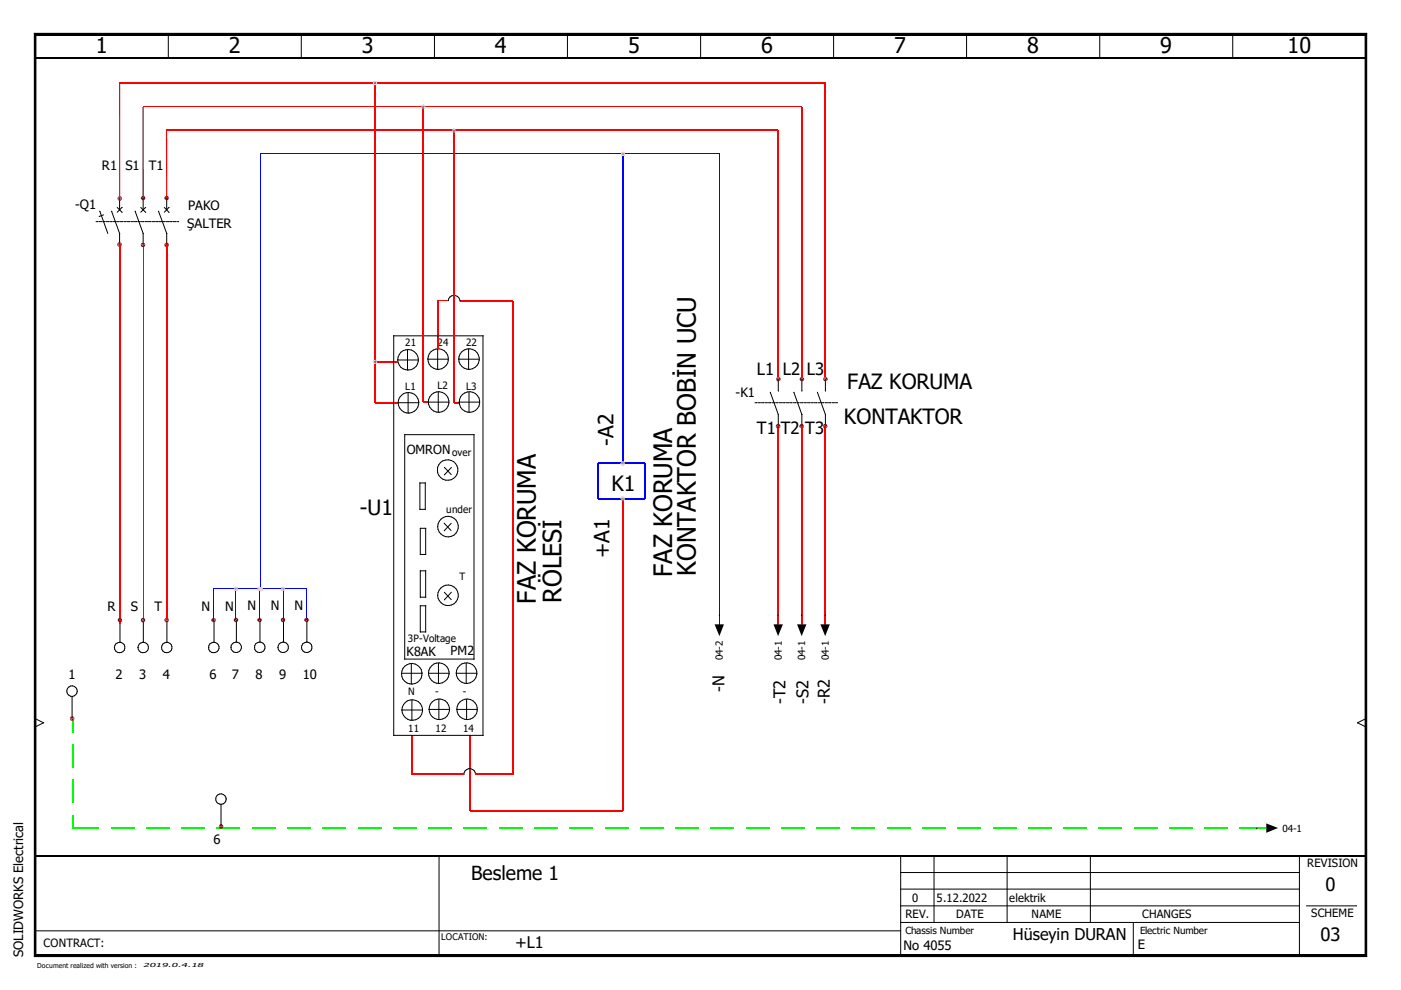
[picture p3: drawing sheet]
<svg xmlns="http://www.w3.org/2000/svg" width="297mm" height="210mm" viewBox="0 0 297 210" stroke-linecap="round" stroke-linejoin="round" font-family="sans-serif">
<path d="M.1 0h296.8v209.8h-296.8z" fill="none" stroke="#fff" stroke-width=".21"/>
<g fill="none" stroke="#000" stroke-width=".21">
<path d="M7.3 7.1l.3 .4zM7.3 7.1h282.5zM7.3 7.1v195.7zM7.3 7.1h282.5v195.7h-282.5zM7.6 7.5h281.8zM7.6 7.5v194.9zM7.6 7.5h281.8v194.9h-281.8zM35.7 7.2v5M63.9 7.2v5M92.2 7.2l-.1 5M120.4 7.2l-.1 5M148.6 7.2l-.1 5"/>
<path d="M176.8 7.2l-.1 5M205 7.2l-.1 5M233.2 7.2v5M261.4 7.2v5M289.4 7.5v194.9zM289.8 7.1l-.4 .4zM289.8 7.1v195.7zM20.4 47h.4M21 47h.5M21.2 44.8l1.7 4.7M21.8 47h.5M22 45.6l-.9 .3"/>
<path d="M22.5 47h.5M23.2 47h.6M23.7 44.8l1.7 4.7M24 47h.5M24.7 47h.6M24.8 44l1.1 1M25.4 49.5h.1M25.4 42v2.5M25.4 49.5v2.5M25.5 47h.5M25.9 44l-1.1 1M26.2 47h.6"/>
<path d="M27 47h.5M27.7 47h.6M28.5 47h.5M28.7 44.8l1.6 4.7M28.7 44.8h.1M29.2 47h.6M29.8 44l1.1 1M30 47h.5M30.3 42v2.5M30.3 49.5v2.5M30.3 49.5h.1M30.3 44.5h.1"/>
<path d="M30.7 47h.6M30.9 44l-1.1 1M31.5 47h.5M32.2 47h.6M33 47h.5M33.7 44.8l1.6 4.7M33.7 47h.5M34.5 47h.5M34.8 44l1 1M35.2 47h.6M35.3 49.5h.1M35.3 42l.1 2.5"/>
<path d="M35.3 49.5v2.5M35.8 44h.1M35.8 45h.1M35.8 44l-1 1M35.9 47h.6M36.7 47h.6M37.5 47h.4M97.3 76.1h.1M97.3 76.2h4.3M99.4 74v4.3M97.4 85.3h4.3M24.3 137.3h.1"/>
<path d="M25.4 131.7l.1 4.4M29.2 137.3h.1M30.4 131.7v4.4M34.2 137.3h.1M35.4 136.1h.1M35.4 131.7v4.4M44.2 137.3h.1M45.4 131.7v4.4M7.4 154.1h.1M7.4 152.4l1.8 .8M9.2 153.2l-1.8 .9M9.2 153.2h.1"/>
<path d="M287.8 153.2h.1M287.8 153.2l1.8 .9M289.6 154.1h.1M289.6 152.4l-1.8 .8M46.9 170.6v4.4M48 169.4h.1M7.4 197.4h183.6M93.1 181.5v21.1M191 195.6h84.5M191 192.1h84.5M191 188.5h84.5M191 185h84.5"/>
<path d="M191 181.5v21.1M198.1 181.5l-.1 14.1M213.6 181.5l-.1 14.1M231.2 181.5v14.1M240.3 195.6v7M275.5 181.5h.1M275.5 181.5v21.1M277 192.1h10.6M7.3 202.8h282.5zM7.6 202.4l-.3 .4zM7.6 202.4h281.8zM289.4 202.4l.4 .4z"/>
<circle cx="99.5" cy="76.1" r="2.18"/>
<circle cx="25.4" cy="137.3" r="1.11"/>
<circle cx="30.4" cy="137.3" r="1.11"/>
<circle cx="35.4" cy="137.3" r="1.11"/>
<circle cx="45.3" cy="137.3" r="1.11"/>
<circle cx="46.9" cy="169.4" r="1.11"/>
</g>
<path d="M7.3 7.3h282.5M7.3 202.6h282.5" fill="none" stroke="#000" stroke-width=".38"/>
<path d="M7.3 7.1l.3 .4zM289.8 7.1l-.4 .4zM7.6 202.4l-.3 .4zM289.4 202.4l.4 .4z" fill="#000"/>
<path d="M7.4 7.1v195.7M7.4 12.2h282.2M289.6 7.1v195.7M7.4 181.5h282.2" fill="none" stroke="#000" stroke-width=".34"/>
<path d="M25.4 17.7v24.4M30.3 22.6v19.4M25.4 51.8v80.6M35.3 51.9v79.6M97.5 63.9h11.2" fill="none" stroke="#f00" stroke-width=".25"/>
<path d="M35.3 27.6v14.4" fill="none" stroke="#f00" stroke-width=".3"/>
<path d="M132.1 32.6h-76.8v92.3M45.3 124.9v6.6" fill="none" stroke="#00f" stroke-width=".21"/>
<path d="M30.3 51.9v79.6" fill="none" stroke="#f00" stroke-width=".21"/>
<path d="M96.2 85.2h1.2v.3h-1.2z" fill-rule="evenodd" fill="#f00"/>
<g fill="none" stroke="#000" stroke-width=".21">
<path d="M84.3 76.3h.1M84.3 76.3h4.4M86.4 74.1v4.3M90.7 76.1h.1M90.7 76.2h4.4M92.8 74v4.3M92.8 78.3h.1M102.4 71.2v84.7M84.4 85.4h4.4M90.8 85.3h4.4M94.3 99.1l1.4 1.5M95.7 99.1l-1.4 1.6"/>
<path d="M97.4 85.3h.1M99.4 83.1l.1 4.3M100.5 92.2v47.5M90.2 102.4v5.6M90.2 102.4h-1.2v5.6h1.2M96.7 142.7h.1M96.8 142.7h4.3M96.9 150.4h4.3M96.9 150.4h.1M98.8 140.6l.1 4.3M98.9 148.3l.1 4.3M98.4 164.2a1.23 1.23 0 0 1 1.2-1.2 1.23 1.23 0 0 1 1.2 1.2"/>
<circle cx="86.5" cy="76.3" r="2.18"/>
<circle cx="92.9" cy="76.1" r="2.18"/>
<circle cx="99.5" cy="85.2" r="2.18"/>
<circle cx="98.9" cy="142.7" r="2.19"/>
<circle cx="99" cy="150.4" r="2.18"/>
</g>
<path d="M79.5 76.7h4.9M92.8 63.7v10.3M108.7 63.9v100.3h-7.9M132 105.7v66.2h-32.4v-16" fill="none" stroke="#f00" stroke-width=".25"/>
<path d="M92.8 63.7h2.2" fill="none" stroke="#f00" stroke-width=".21"/>
<path d="M89.7 85.1h1.1v.2h-1.1z" fill-rule="evenodd" fill="#f00"/>
<path d="M25.4 17.7h149.6M79.5 17.6v67.8h4.9M35.3 27.6h129.7M89.7 22.6v62.6M96.2 27.7v57.6M87.5 155.9v8.3h10.8" fill="none" stroke="#f00" stroke-width=".25"/>
<g fill="none" stroke="#000" stroke-width=".21">
<path d="M95.1 63.8a1.02 1.02 0 0 1 1-1.1 1.25 1.25 0 0 1 1.4 1.2M102.4 71.2h-18.9v84.7h18.9M84.4 85.4h.1M86.5 83.2l.1 4.3M90.8 85.3h.1M92.7 99.7h.1M92.9 83.1l.1 4.3M100.5 92.2h-14.7v47.5h14.7M160.1 85.4h.3M160.7 85.4h.5M161.4 85.4h.6M162.2 85.4h.5"/>
<path d="M162.9 85.4h.5M163.4 83.2l1.6 4.7M163.7 85.4h.5M164.4 85.4h.5M165 80.4l.1 2.5M165 87.9v2.5M165 87.9h.1M165.1 85.4h.6M165.9 85.4h.6M166.7 85.4h.5M167.4 85.4h.5M168.1 85.4h.6"/>
<path d="M168.4 83.2l1.6 4.7M168.9 85.4h.5M169.6 85.4h.6M170 87.9h.1M170 80.4v2.5M170 87.9v2.5M170.4 85.4h.5M171.2 85.4h.5M171.9 85.4h.5M172.6 85.4h.6M173.3 83.2h.1M173.3 83.2l1.7 4.7"/>
<path d="M173.4 85.4h.5M174.1 85.4h.6M174.9 85.4h.5M175 87.9h.1M175 82.9h.1M175 80.4v2.5M175 87.9v2.5M175.6 85.4h.5M176.4 85.4h.5M177.1 85.4h.4M89.1 112h1.2v5.6h-1.2zM92.8 111.7h.1"/>
<path d="M94.2 111l1.4 1.5M95.7 111l-1.5 1.5M89.1 121h1.2v5.6h-1.2zM89.1 128.4h1.2v5.6h-1.2zM92.8 126.2h.1M94.3 125.6l1.4 1.5M95.7 125.6l-1.4 1.6M85.1 142.9h.1M85.1 142.7h4.4M85.2 150.5h4.4M87.2 140.7v4.3M87.3 148.4v4.3"/>
<path d="M90.8 142.7h.1M90.8 142.7h4.4M91 150.4h4.3M91 150.4h.1M93 140.6v4.3M93 148.2l.1 4.3"/>
<circle cx="86.6" cy="85.4" r="2.19"/>
<circle cx="93" cy="85.2" r="2.18"/>
<circle cx="94.9" cy="99.7" r="2.17"/>
<circle cx="95" cy="111.7" r="2.18"/>
<circle cx="95" cy="126.2" r="2.19"/>
<circle cx="87.3" cy="142.9" r="2.17"/>
<circle cx="87.4" cy="150.5" r="2.19"/>
<circle cx="93" cy="142.7" r="2.18"/>
<circle cx="93.2" cy="150.4" r="2.18"/>
</g>
<path d="M132 32.6v65.7" fill="none" stroke="#00f" stroke-width=".25"/>
<path d="M30.3 22.7h139.7" fill="none" stroke="#f00" stroke-width=".21"/>
<path d="M50 124.9h5M50 124.8v6.6M55 124.8v6.6M60 124.8v6.6M60 124.9h5M65 124.8v6.6" fill="none" stroke="#00f" stroke-width=".21"/>
<path d="M55 124.8h.3v.2h-.3z" fill-rule="evenodd" fill="#00f"/>
<g fill="none" stroke="#000" stroke-width=".21">
<path d="M49 137.2h.1M50.1 136.1h.1M50.1 131.7v4.4M54 137.2h.1M55.1 131.7l.1 4.4M58.9 137.2h.1M60.1 131.7l.1 4.4M63.9 137.2h.1M65.1 131.7v4.4M152.5 130.4h.1M165 130.4h.1M170 130.4h.1"/>
<path d="M175 130.4h.1M15.3 147.7v4.4M16.4 146.6h.1M266.5 175.6h.1"/>
<circle cx="50.1" cy="137.2" r="1.11"/>
<circle cx="55.1" cy="137.2" r="1.11"/>
<circle cx="60" cy="137.2" r="1.11"/>
<circle cx="65" cy="137.2" r="1.11"/>
<circle cx="15.3" cy="146.6" r="1.11"/>
</g>
<path d="M132 32.6h20.5M152.5 32.6v99.8M45.3 124.9h4.7M55.3 124.9h4.7" fill="none" stroke="#00f" stroke-width=".21"/>
<path d="M175 17.7v62.3M165 27.6v52.4M170 22.6v57.4M165 90.4v42M170 90.4v42M175 90.4v42" fill="none" stroke="#f00" stroke-width=".25"/>
<path d="M151.5 132.4h2l-1 2.5zM164 132.4h2l-1 2.5zM169 132.4h2l-1 2.5zM173.9 132.4h2l-.9 2.5zM268.5 174.6l2.5 1-2.5 1z" fill="#000"/>
<g fill="none" stroke="#0f0" stroke-width=".25">
<path d="M15.4 152.6v2.7M15.4 157.8v5M15.4 165.3v5M15.4 172.8v2.8h5.6M23.5 175.6h5M31 175.6h4.9M38.4 175.6h5M45.9 175.6h5M53.4 175.6h5M60.9 175.6h5M68.4 175.6h5M75.9 175.6h5"/>
<path d="M83.3 175.6h5M90.8 175.6h5M98.3 175.6h5M105.8 175.6h4.9M113.2 175.6h5M120.7 175.6h5M128.2 175.6h5M135.7 175.6h5M143.2 175.6h5M150.7 175.6h5M158.2 175.6h4.9M165.6 175.6h5"/>
<path d="M173.1 175.6h5M180.6 175.6h4.9M188 175.6h5M195.5 175.6h5M203 175.6h5M210.5 175.6h5M218 175.6h5M225.5 175.6h5M233 175.6h4.9M240.4 175.6h5M247.9 175.6h5M255.4 175.6h5"/>
<path d="M262.8 175.6h5.7"/>
</g>
<path d="M126.8 98.3h9.9v7.4h-9.9z" fill="none" stroke="#00f" stroke-width=".25"/>
<g fill="#a50000">
<path d="M175 80.3l.3-.2 .2 .3z"/>
<path d="M175 79.9l.3 .2-.3 .2z"/>
<path d="M174.7 80.1l.3-.2v.4z"/>
<path d="M174.7 80.1l.3 .3h-.5z"/>
<path d="M174.5 80.4h.5l-.3 .3z"/>
<path d="M175 80.4v.5l-.3-.2z"/>
<path d="M175 80.4l.3 .3-.3 .2z"/>
<path d="M175 80.4h.5l-.2 .3z"/>
<path d="M175.3 90l.2 .4h-.5z"/>
<path d="M175 89.9l.3 .1-.3 .3z"/>
<path d="M174.6 90l.4-.1-.1 .4z"/>
<path d="M174.6 90l.3 .4h-.4z"/>
<path d="M174.5 90.4h.4l-.3 .3z"/>
<path d="M174.9 90.4l.1 .4-.4-.1z"/>
<path d="M175 90.4l.3 .3-.3 .1z"/>
<path d="M175 90.4h.5l-.2 .3z"/>
<path d="M170 80.3l.3-.2 .2 .3z"/>
<path d="M170 79.9l.3 .2-.3 .2z"/>
<path d="M169.7 80.1l.3-.2v.4z"/>
<path d="M169.7 80.1l.3 .3h-.5z"/>
<path d="M169.5 80.4h.5l-.3 .3z"/>
<path d="M170 80.4v.5l-.3-.2z"/>
<path d="M170 80.4l.3 .3-.3 .2z"/>
<path d="M170 80.4h.5l-.2 .3z"/>
<path d="M170.3 90l.2 .4h-.5z"/>
<path d="M170 89.9l.3 .1-.3 .3z"/>
<path d="M169.6 90l.4-.1-.1 .4z"/>
<path d="M169.6 90l.3 .4h-.4z"/>
<path d="M169.5 90.4h.4l-.3 .3z"/>
<path d="M169.9 90.4l.1 .4-.4-.1z"/>
<path d="M170 90.4l.3 .3-.3 .1z"/>
<path d="M170 90.4h.5l-.2 .3z"/>
<path d="M165.1 80.3l.3-.2 .1 .3z"/>
<path d="M165 79.9l.4 .2-.3 .2z"/>
<path d="M164.7 80.1l.3-.2v.4z"/>
<path d="M164.7 80.1l.3 .2-.5 .1z"/>
<path d="M164.5 80.4h.5l-.3 .3z"/>
<path d="M164.7 80.7l.3-.3v.5z"/>
<path d="M165 80.4l.4 .3-.4 .2z"/>
<path d="M165.1 80.4h.4l-.1 .3z"/>
<path d="M165 90.3l.4-.3 .1 .4z"/>
<path d="M165 89.9l.4 .1-.4 .3z"/>
<path d="M164.6 90l.4-.1-.1 .4z"/>
<path d="M164.6 90l.3 .4h-.4z"/>
<path d="M164.5 90.4h.4l-.3 .3z"/>
<path d="M164.9 90.4l.1 .4-.4-.1z"/>
<path d="M165 90.4l.4 .3-.4 .1z"/>
<path d="M165 90.4h.5l-.1 .3z"/>
</g>
<g fill="#ff7fdf">
<path d="M132.1 32.6l.4-.3 .1 .3z"/>
<path d="M132.1 32.1l.4 .2-.4 .3z"/>
<path d="M131.7 32.3l.4-.2v.5z"/>
<path d="M131.7 32.3l.3 .3h-.4z"/>
<path d="M131.6 32.6l.5 .1-.4 .3z"/>
<path d="M131.7 33l.4-.3v.4z"/>
<path d="M132.1 32.7l.4 .3-.4 .1z"/>
<path d="M132.2 32.6h.4l-.1 .4z"/>
<path d="M132 105.7l.4-.3 .1 .3z"/>
<path d="M132 105.2l.4 .2-.4 .3z"/>
<path d="M131.7 105.4l.3-.2v.5z"/>
<path d="M131.7 105.4l.2 .3h-.4z"/>
<path d="M131.5 105.7h.5l-.3 .4z"/>
<path d="M132 105.7v.5l-.3-.1z"/>
<path d="M132 105.7l.4 .4-.4 .1z"/>
<path d="M132 105.7h.5l-.1 .4z"/>
<path d="M132 98.2l.4-.3 .1 .4z"/>
<path d="M132 97.7l.4 .2-.4 .3z"/>
<path d="M131.7 97.9l.3-.2v.5z"/>
<path d="M131.7 97.9l.2 .4h-.4z"/>
<path d="M131.5 98.3h.5l-.3 .3z"/>
<path d="M131.7 98.6l.3-.3v.5z"/>
<path d="M132 98.3l.4 .3-.4 .2z"/>
<path d="M132 98.3h.5l-.1 .3z"/>
<path d="M96.6 27.3l.1 .4h-.4z"/>
<path d="M96.2 27.2l.4 .1-.3 .4z"/>
<path d="M95.8 27.3l.4-.1v.4z"/>
<path d="M95.8 27.3l.4 .4h-.5z"/>
<path d="M95.7 27.7h.5l-.4 .4z"/>
<path d="M96.2 27.7v.5l-.4-.1z"/>
<path d="M96.2 27.8l.4 .3-.4 .1z"/>
<path d="M96.3 27.7h.4l-.1 .4z"/>
<path d="M90.1 22.3l.2 .3h-.5z"/>
<path d="M89.7 22.1l.4 .2-.3 .3z"/>
<path d="M89.4 22.3l.3-.2v.5z"/>
<path d="M89.4 22.3l.3 .3h-.5z"/>
<path d="M89.2 22.6h.5l-.3 .4z"/>
<path d="M89.7 22.6v.5l-.3-.1z"/>
<path d="M89.7 22.7l.4 .3-.4 .1z"/>
<path d="M89.8 22.6h.5l-.2 .4z"/>
<path d="M79.5 76.7l.4-.4 .1 .4z"/>
<path d="M79.5 76.2l.4 .1-.4 .4z"/>
<path d="M79.2 76.3l.3-.1v.5z"/>
<path d="M79.2 76.3l.3 .4h-.5z"/>
<path d="M79 76.7l.5 .1-.3 .2z"/>
<path d="M79.2 77l.3-.2v.4z"/>
<path d="M79.5 76.8l.4 .2-.4 .2z"/>
<path d="M79.5 76.8l.5-.1-.1 .3z"/>
<path d="M79.9 17.3l.1 .3h-.5z"/>
<path d="M79.5 17.1l.4 .2-.4 .3z"/>
<path d="M79.2 17.3l.3-.2v.5z"/>
<path d="M79.2 17.3l.3 .3h-.5z"/>
<path d="M79 17.6l.5 .1-.3 .3z"/>
<path d="M79.2 18l.3-.3v.4z"/>
<path d="M79.5 17.7l.4 .3-.4 .1z"/>
<path d="M79.5 17.7l.5-.1-.1 .4z"/>
</g>
<g fill="#a50000">
<path d="M65 131.4l.4-.3 .1 .3z"/>
<path d="M65 130.9l.4 .2-.4 .3z"/>
<path d="M64.6 131.1l.4-.2v.5z"/>
<path d="M64.6 131.1l.4 .3h-.5z"/>
<path d="M64.5 131.4l.5 .1-.4 .3z"/>
<path d="M64.6 131.8l.4-.3v.5z"/>
<path d="M65 131.5l.4 .3-.4 .2z"/>
<path d="M65 131.5l.5-.1-.1 .4z"/>
<path d="M60 131.4l.4-.3 .1 .3z"/>
<path d="M60 130.9l.4 .2-.4 .3z"/>
<path d="M59.6 131.1l.4-.2v.5z"/>
<path d="M59.6 131.1l.4 .3h-.5z"/>
<path d="M59.5 131.4l.5 .1-.4 .3z"/>
<path d="M59.6 131.8l.4-.3v.5z"/>
<path d="M60 131.5l.4 .3-.4 .2z"/>
<path d="M60 131.5l.5-.1-.1 .4z"/>
</g>
<g fill="#ff7fdf">
<path d="M60 124.8l.4-.3 .1 .3z"/>
<path d="M60 124.4l.4 .1-.4 .3z"/>
<path d="M59.6 124.5l.4-.1v.4z"/>
<path d="M59.6 124.5l.4 .3h-.5z"/>
<path d="M59.5 124.8l.5 .1-.4 .3z"/>
<path d="M60 124.9v.4l-.4-.1z"/>
<path d="M60 124.9l.4 .3-.4 .1z"/>
<path d="M60 124.9l.5-.1-.1 .4z"/>
<path d="M55.3 124.9l.3-.4 .1 .4z"/>
<path d="M55.3 124.4l.3 .1-.3 .4z"/>
<path d="M54.9 124.5l.4-.1v.4z"/>
<path d="M54.9 124.5l.3 .4h-.4z"/>
<path d="M54.8 124.9h.4l-.3 .4z"/>
<path d="M55.2 124.9l.1 .5-.4-.1z"/>
<path d="M55.3 124.9l.3 .4-.3 .1z"/>
<path d="M55.3 124.9h.4l-.1 .4z"/>
</g>
<g fill="#a50000">
<path d="M55.1 131.4l.3-.3 .1 .3z"/>
<path d="M55 130.9l.4 .2-.3 .3z"/>
<path d="M54.7 131.1l.3-.2v.5z"/>
<path d="M54.7 131.1l.3 .3h-.5z"/>
<path d="M54.5 131.4l.5 .1-.3 .3z"/>
<path d="M55 131.5v.5l-.3-.2z"/>
<path d="M55 131.5l.4 .3-.4 .2z"/>
<path d="M55.1 131.4h.4l-.1 .4z"/>
</g>
<g fill="#ff7fdf">
<path d="M55.4 124.5l.1 .3h-.4z"/>
<path d="M55 124.4l.4 .1-.3 .3z"/>
<path d="M54.7 124.5l.3-.1v.4z"/>
<path d="M54.7 124.5l.3 .3h-.5z"/>
<path d="M54.5 124.8l.5 .1-.3 .3z"/>
<path d="M55 124.9v.4l-.3-.1z"/>
<path d="M55 124.9l.4 .3-.4 .1z"/>
<path d="M55.1 124.8h.4l-.1 .4z"/>
</g>
<g fill="#a50000">
<path d="M50.1 131.4l.3-.3 .1 .3z"/>
<path d="M50 130.9l.4 .2-.3 .3z"/>
<path d="M49.7 131.1l.3-.2v.5z"/>
<path d="M49.7 131.1l.3 .3h-.5z"/>
<path d="M49.5 131.4l.5 .1-.3 .3z"/>
<path d="M50 131.5v.5l-.3-.2z"/>
<path d="M50 131.5l.4 .3-.4 .2z"/>
<path d="M50.1 131.4h.4l-.1 .4z"/>
</g>
<g fill="#ff7fdf">
<path d="M50.4 124.5l.1 .3h-.4z"/>
<path d="M50 124.4l.4 .1-.3 .3z"/>
<path d="M49.7 124.5l.3-.1v.4z"/>
<path d="M49.7 124.5l.3 .3h-.5z"/>
<path d="M49.5 124.8l.5 .1-.3 .3z"/>
<path d="M50 124.9v.4l-.3-.1z"/>
<path d="M50 124.9l.4 .3-.4 .1z"/>
<path d="M50.1 124.8h.4l-.1 .4z"/>
</g>
<g fill="#a50000">
<path d="M46.9 175.2l.3-.3 .2 .3z"/>
<path d="M46.9 174.8l.3 .1-.3 .3z"/>
<path d="M46.5 174.9l.4-.1v.4z"/>
<path d="M46.5 174.9l.4 .3h-.5z"/>
<path d="M46.4 175.2l.5 .1-.4 .3z"/>
<path d="M46.9 175.3v.4l-.4-.1z"/>
<path d="M46.9 175.3l.3 .3-.3 .1z"/>
<path d="M46.9 175.2h.5l-.2 .4z"/>
<path d="M45.3 131.4l.3-.3 .2 .4z"/>
<path d="M45.3 131l.3 .1-.3 .3z"/>
<path d="M45 131.1l.3-.1v.4z"/>
<path d="M45 131.1l.3 .4h-.5z"/>
<path d="M44.8 131.5h.5l-.3 .3z"/>
<path d="M45.3 131.5v.5l-.3-.2z"/>
<path d="M45.3 131.5l.3 .3-.3 .2z"/>
<path d="M45.3 131.5h.5l-.2 .3z"/>
<path d="M35.4 42l.3-.3 .1 .3z"/>
<path d="M35.3 41.5l.4 .2-.3 .3z"/>
<path d="M35 41.7l.3-.2v.5z"/>
<path d="M35 41.7l.3 .3h-.5z"/>
<path d="M34.8 42h.5l-.3 .3z"/>
<path d="M35 42.3l.3-.3v.5z"/>
<path d="M35.3 42l.4 .3-.4 .2z"/>
<path d="M35.4 42h.4l-.1 .3z"/>
<path d="M35.3 131.4l.4-.3 .1 .4z"/>
<path d="M35.3 131l.4 .1-.4 .3z"/>
<path d="M35 131.1l.3-.1v.4z"/>
<path d="M35 131.1l.3 .4h-.5z"/>
<path d="M34.8 131.5h.5l-.3 .3z"/>
<path d="M35.3 131.5v.5l-.3-.2z"/>
<path d="M35.3 131.5l.4 .3-.4 .2z"/>
<path d="M35.3 131.5h.5l-.1 .3z"/>
<path d="M35.3 51.9l.4-.3 .1 .3z"/>
<path d="M35.3 51.4l.4 .2-.4 .3z"/>
<path d="M35 51.6l.3-.2v.5z"/>
<path d="M35 51.6l.3 .3h-.5z"/>
<path d="M34.8 51.9h.5l-.3 .4z"/>
<path d="M35.3 51.9v.5l-.3-.1z"/>
<path d="M35.3 51.9l.4 .4-.4 .1z"/>
<path d="M35.3 51.9h.5l-.1 .4z"/>
<path d="M30.4 42l.3-.3 .2 .3z"/>
<path d="M30.3 41.5l.4 .2-.3 .3z"/>
<path d="M30 41.7l.3-.2v.5z"/>
<path d="M30 41.7l.3 .3h-.5z"/>
<path d="M29.8 42h.5l-.3 .3z"/>
<path d="M30.3 42v.5l-.3-.2z"/>
<path d="M30.3 42l.4 .3-.4 .2z"/>
<path d="M30.4 42h.5l-.2 .3z"/>
<path d="M30.3 131.4l.4-.3 .1 .4z"/>
<path d="M30.3 131l.4 .1-.4 .3z"/>
<path d="M30 131.1l.3-.1v.4z"/>
<path d="M30 131.1l.3 .3-.5 .1z"/>
<path d="M29.8 131.5h.5l-.3 .3z"/>
<path d="M30 131.8l.3-.3v.5z"/>
<path d="M30.3 131.5l.4 .3-.4 .2z"/>
<path d="M30.3 131.5h.5l-.1 .3z"/>
<path d="M30.3 51.9l.4-.3 .1 .3z"/>
<path d="M30.3 51.4l.4 .2-.4 .3z"/>
<path d="M30 51.6l.3-.2v.5z"/>
<path d="M30 51.6l.3 .3h-.5z"/>
<path d="M29.8 51.9h.5l-.3 .4z"/>
<path d="M30.3 51.9v.5l-.3-.1z"/>
<path d="M30.3 52l.4 .3-.4 .1z"/>
<path d="M30.3 51.9h.5l-.1 .4z"/>
<path d="M25.4 131.4l.4-.3 .1 .4z"/>
<path d="M25.4 131l.4 .1-.4 .3z"/>
<path d="M25.1 131.1l.3-.1v.4z"/>
<path d="M25.1 131.1l.3 .3-.5 .1z"/>
<path d="M24.9 131.5h.5l-.3 .3z"/>
<path d="M25.1 131.8l.3-.3v.5z"/>
<path d="M25.4 131.5l.4 .3-.4 .2z"/>
<path d="M25.4 131.5h.5l-.1 .3z"/>
<path d="M25.4 42l.3-.3 .2 .4z"/>
<path d="M25.4 41.6l.3 .1-.3 .3z"/>
<path d="M25 41.7l.4-.1v.4z"/>
<path d="M25 41.7l.3 .4h-.4z"/>
<path d="M24.9 42.1h.5l-.4 .3z"/>
<path d="M25 42.4l.4-.3v.5z"/>
<path d="M25.4 42.1l.3 .3-.3 .2z"/>
<path d="M25.4 42.1h.5l-.2 .3z"/>
<path d="M25.7 51.5l.1 .3h-.4z"/>
<path d="M25.4 51.4l.3 .1-.3 .3z"/>
<path d="M25 51.5l.4-.1v.4z"/>
<path d="M25 51.5l.3 .3h-.5z"/>
<path d="M24.8 51.8l.5 .1-.3 .3z"/>
<path d="M25.3 51.9l.1 .4-.4-.1z"/>
<path d="M25.4 51.9l.3 .3-.3 .1z"/>
<path d="M25.4 51.8h.4l-.1 .4z"/>
<path d="M15.3 152.3l.4-.3 .1 .4z"/>
<path d="M15.3 151.8l.4 .2-.4 .3z"/>
<path d="M14.9 152l.4-.2v.5z"/>
<path d="M14.9 152l.3 .4h-.4z"/>
<path d="M14.8 152.4h.5l-.4 .3z"/>
<path d="M15.3 152.4v.4l-.4-.1z"/>
<path d="M15.3 152.4l.4 .3-.4 .1z"/>
<path d="M15.3 152.4h.5l-.1 .3z"/>
</g>
<g font-size="5.4">
<text x="142.5" y="122.4" transform="rotate(-90 142.5 122.4)">FAZ KORUMA</text>
<text x="147.5" y="122.2" transform="rotate(-90 147.5 122.2)">KONTAKTOR BOBİN UCU</text>
<text x="113.6" y="128" transform="rotate(-90 113.6 128)">FAZ KORUMA</text>
<text x="119.1" y="127.8" transform="rotate(-90 119.1 127.8)">RÖLESİ</text>
</g>
<g font-size="4.6">
<text x="20.3" y="11.3">1</text>
<text x="48.5" y="11.3">2</text>
<text x="76.7" y="11.3">3</text>
<text x="104.9" y="11.3">4</text>
<text x="133.2" y="11.3">5</text>
<text x="161.4" y="11.3">6</text>
<text x="189.6" y="11.3">7</text>
<text x="217.8" y="11.3">8</text>
<text x="246" y="11.3">9</text>
<text x="273" y="11.3">10</text>
</g>
<g font-size="4.5">
<text x="179.6" y="82.4">FAZ KORUMA</text>
<text x="178.9" y="89.9">KONTAKTOR</text>
<text x="130" y="94.5" transform="rotate(-90 130 94.5)">-A2</text>
<text x="129.6" y="104">K1</text>
<text x="76.3" y="109.1">-U1</text>
<text x="129.2" y="118.3" transform="rotate(-90 129.2 118.3)">+A1</text>
</g>
<text font-size="4.1" x="99.9" y="186.6">Besleme 1</text>
<g font-size="3.9">
<text x="281" y="188.8">0</text>
<text x="279.9" y="199.4">03</text>
</g>
<g font-size="3.6">
<text x="160.5" y="79.5">L1</text>
<text x="166" y="79.4">L2</text>
<text x="171.1" y="79.4">L3</text>
<text x="160.5" y="92">T1</text>
<text x="165.5" y="92">T2 T3</text>
</g>
<g font-size="3.4">
<text x="153.6" y="146.8" transform="rotate(-90 153.6 146.8)">-N</text>
<text x="166.5" y="149.3" transform="rotate(-90 166.5 149.3)">-T2</text>
<text x="171.4" y="149.3" transform="rotate(-90 171.4 149.3)">-S2</text>
<text x="175.9" y="149.3" transform="rotate(-90 175.9 149.3)">-R2</text>
<text x="109.3" y="201.1">+L1</text>
<text x="214.8" y="199.4">Hüseyin DURAN</text>
</g>
<g font-size="2.7">
<text x="21.6" y="36">R1 S1</text>
<text x="31.6" y="36">T1</text>
<text x="15.9" y="44.3">-Q1</text>
<text x="39.9" y="44.5">PAKO</text>
<text x="39.7" y="48.3">ŞALTER</text>
<text x="156" y="84.1">-K1</text>
<text x="86.2" y="96.4">OMRON</text>
<text x="22.8" y="129.5">R</text>
<text x="27.8" y="129.5">S</text>
<text x="32.8" y="129.5">T</text>
<text x="42.8" y="129.5">N</text>
<text x="47.7" y="129.5">N</text>
<text x="52.4" y="129.4">N</text>
<text x="57.4" y="129.4">N</text>
<text x="62.4" y="129.4">N</text>
<text x="49.2" y="144">7</text>
<text x="54.2" y="144">8</text>
<text x="59.2" y="144">9</text>
<text x="64.2" y="144">10</text>
<text x="86.2" y="139.2">K8AK</text>
<text x="95.5" y="139">PM2</text>
<text x="14.5" y="144.1">1</text>
<text x="24.5" y="144">2</text>
<text x="29.5" y="144">3</text>
<text x="34.5" y="144">4</text>
<text x="44.4" y="144">6</text>
<text x="45.3" y="179">6</text>
<text x="4.9" y="202.8" transform="rotate(-90 4.9 202.8)">SOLIDWORKS Electrical</text>
<text x="191.6" y="201.5">No 4055</text>
<text x="241.2" y="201.3">E</text>
</g>
<g font-size="2.4">
<text x="277.2" y="183.8">REVISION</text>
<text x="193.4" y="191.3">0</text>
<text x="198.6" y="191.3">5.12.2022</text>
<text x="214" y="191.3">elektrik</text>
<text x="192" y="194.7">REV.</text>
<text x="202.7" y="194.7">DATE</text>
<text x="218.7" y="194.7">NAME</text>
<text x="242.1" y="194.7">CHANGES</text>
<text x="278" y="194.4">SCHEME</text>
<text x="9.2" y="200.9">CONTRACT:</text>
</g>
<g font-size="2.1">
<text x="85.9" y="73.4">21</text>
<text x="92.8" y="73.4">24</text>
<text x="98.8" y="73.4">22</text>
<text x="85.9" y="82.6">L1</text>
<text x="92.7" y="82.5">L2</text>
<text x="98.8" y="82.6">L3</text>
<text x="95.8" y="96.6">over</text>
<text x="94.6" y="108.8">under</text>
<text x="97.4" y="123">T</text>
<text x="86.5" y="136.1">3P-Voltage</text>
<text x="153.2" y="140" transform="rotate(-90 153.2 140)">04-2</text>
<text x="165.7" y="140" transform="rotate(-90 165.7 140)">04-1</text>
<text x="170.7" y="140" transform="rotate(-90 170.7 140)">04-1</text>
<text x="175.7" y="140" transform="rotate(-90 175.7 140)">04-1</text>
<text x="86.5" y="147.4">N</text>
<text x="92.3" y="147.3">-</text>
<text x="98.1" y="147.4">-</text>
<text x="86.6" y="155.2">11</text>
<text x="92.3" y="155.1">12</text>
<text x="98.2" y="155.2">14</text>
<text x="271.9" y="176.3">04-1</text>
<text x="192" y="198">Chassis Number</text>
<text x="241.7" y="198.1">Electric Number</text>
</g>
<text font-size="1.9" x="93.6" y="199.2">LOCATION:</text>
<text font-size="1.4" x="7.9" y="205.2">Document realized with version :</text>
<text font-size="1.2" x="30.3" y="205.1">2019.0.4.18</text>
</svg>
